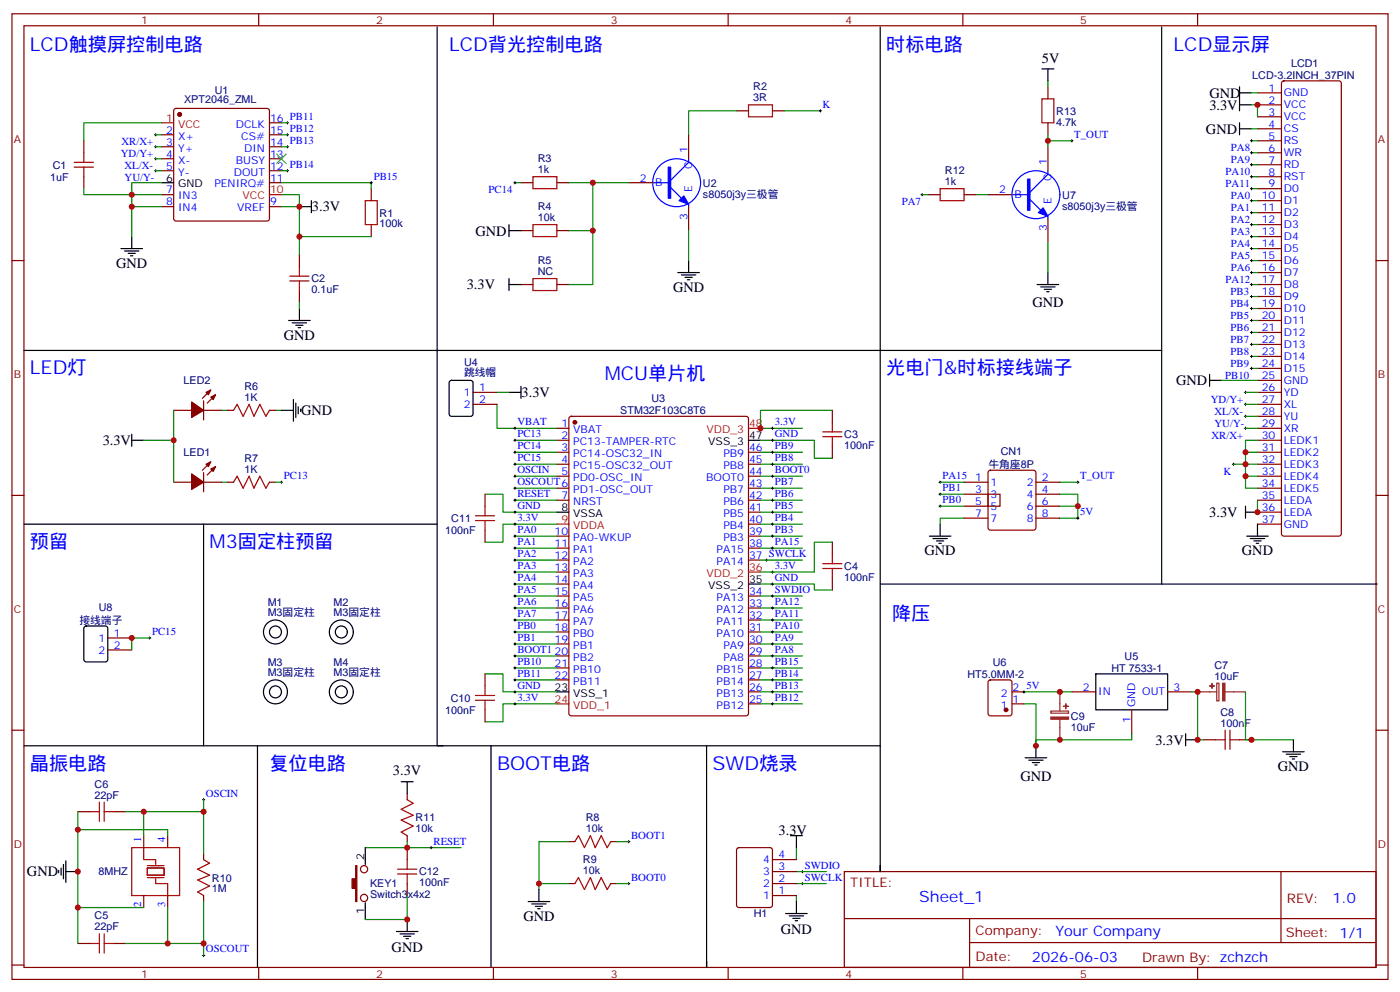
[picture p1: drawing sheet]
<svg xmlns="http://www.w3.org/2000/svg" width="412mm" height="292mm" viewBox="0 0 412 292" stroke-linecap="round" stroke-linejoin="round" font-family="sans-serif">
<g fill="none" stroke="#870000" stroke-width=".35">
<path d="M3.5 4.1h405.4v284.3h-405.4zM7.1 7.6h398.2v277.3h-398.2zM76.2 4.1v3.5M145.3 4.1v3.5M214.5 4.1v3.5M283.6 4.1v3.5M352.8 4.1v3.5M47.6 39.7h3.6M51.4 32.1l.5-.2h26.8l.5 .2 .2 .5v31.8l-.3 .5-.4 .2h-26.8l-.5-.2-.2-.5v-31.8zM79.4 39.7h3.5M79.4 36.2h3.5M202.8 39.7v7"/>
<path d="M217 32.6h3.5M227.5 32.6h3.6M308.7 25.6v3.5M308.7 36.2v3.5M370.4 27.3h7.1M370.4 30.9h7.1M370.4 34.4h7.1M370.4 37.9h7.1M377.7 24l.5-.2h16.2l.5 .2 .2 .5v132.7l-.2 .5-.5 .2h-16.2l-.5-.3-.2-.4v-132.7zM24.7 41.5v3.5M24.7 52v3.6M47.6 43.2h3.6"/>
<path d="M47.6 46.7h3.6M47.6 50.3h3.6M47.6 57.3h3.6M79.4 43.2h3.5M79.4 46.7h3.5M79.4 50.3h3.5M79.4 53.8h3.5M109.4 55.6v3.5M153.5 53.8h3.5M164 53.8h3.6M185.2 53.8h7.1M273.4 57.3h3.5"/>
<path d="M284 57.3h3.5M291 57.3h7.1M308.7 43.2v7.1M370.4 41.5h7.1M370.4 45h7.1M370.4 48.5h7.1M370.4 52h7.1M370.4 55.6h7.1M370.4 59.1h7.1M3.5 76.7h3.6M47.6 60.9h3.6M79.4 60.9h3.5"/>
<path d="M88.2 75v3.5M109.4 66.1v3.6M153.5 67.9h3.5M164 67.9h3.6M202.8 60.9v7M308.7 64.4v7M370.4 76.7h7.1M370.4 62.6h7.1M370.4 66.1h7.1M370.4 69.7h7.1M370.4 73.2h7.1M405.3 76.7h3.6"/>
<path d="M88.2 85.5v3.6M153.5 83.8h3.5M164 83.8h3.6M370.4 80.3h7.1M370.4 83.8h7.1M370.4 87.3h7.1M370.4 90.8h7.1M370.4 94.4h7.1M370.4 97.9h7.1M60 118v5.6M62.1 114.8l-2.5 2.5M63.5 116.2l-2.5 2.5"/>
<path d="M139.3 115.5h7.1M139.3 119.1h7.1M370.4 101.4h7.1M370.4 105h7.1M370.4 108.5h7.1M370.4 112h7.1M370.4 115.5h7.1M370.4 119.1h7.1M51.2 120.8h5.2M60 139.2v5.6M60 120.8h5.3M62.1 136l-2.5 2.5"/>
<path d="M63.5 137.4l-2.5 2.5M67 120.8h1.8M79.4 120.8h1.7M164 126.1h3.6M164 129.6h3.6M164 133.2h3.6M164 136.7h3.6M167.8 122.8l.5-.2h51.5l.6 .4 .1 87.1-.5 .6-51.7 .1-.7-.5v-87zM220.5 133.2h3.5M220.5 136.7h3.5M245.2 120.8v3.6M245.2 131.4v3.5"/>
<path d="M291.3 138.7l.4-.2h12.7l.5 .2 .3 .5v16.2l-.3 .5-.5 .2h-12.7l-.5-.2-.2-.5v-16.2zM370.4 122.6h7.1M370.4 126.1h7.1M370.4 129.6h7.1M370.4 133.2h7.1M370.4 136.7h7.1M3.5 145.9h3.6M51.2 142h5.2M60 142h5.3M67 142h1.8M79.4 142h1.7M142.9 145.5v3.5"/>
<path d="M142.9 156.1v3.5M164 140.2h3.6M164 143.8h3.6M164 147.3h3.6M164 157.9h3.6M220.5 140.2h3.5M220.5 143.8h3.5M220.5 147.3h3.5M220.5 150.8h3.5M220.5 154.3h3.5M220.5 157.9h3.5M245.2 159.6v3.6"/>
<path d="M284 142h7M284 145.5h7M284 149h7M284 152.6h7M291 145.5h3.6v3.5h-3.6zM305.2 142h7M305.2 145.5h7M305.2 149h7M305.2 152.6h7M370.4 140.2h7.1M370.4 143.8h7.1M370.4 147.3h7.1"/>
<path d="M370.4 150.8h7.1M370.4 154.3h7.1M405.3 145.9h3.6M164 161.4h3.6M164 164.9h3.6M164 168.5h3.6M164 172h3.6M164 175.5h3.6M164 179h3.6M220.5 161.4h3.5M220.5 164.9h3.5M220.5 175.5h3.5"/>
<path d="M220.5 179h3.5M245.2 170.2v3.5M31.7 191.4h7.1M31.7 187.9h7.1M142.9 198.4v3.6M164 182.6h3.6M164 186.1h3.6M164 189.6h3.6M164 193.1h3.6M164 196.7h3.6M220.5 182.6h3.5M220.5 186.1h3.5"/>
<path d="M220.5 189.6h3.5M220.5 193.1h3.5M220.5 196.7h3.5M3.5 215h3.6M142.9 209v3.5M164 200.2h3.6M220.5 200.2h3.5M220.5 207.3h3.5M220.5 203.7h3.5M291.3 200.4l.4-.2h5.7l.6 .4 .1 9.5-.5 .6-5.9 .1-.6-.5-.1-9.4zM298.1 207.3h3.5M298.1 203.7h3.5"/>
<path d="M315.7 203.7h7.1M333.4 209v7.1M344 203.7h7M354.5 217.8h3.6M365.1 217.8h3.6M405.3 215h3.6M22.9 239h3.6M33.5 239h3.5M119.9 233.7v1.8M42.3 246.1v3.5M49.4 246.1v3.5M60 251.4v1.7"/>
<path d="M119.9 246.1v1.7M119.9 249.6v3.5M167.6 247.8h1.7M179.9 247.8h1.8M217.2 249.8l.5-.2h9.1l.7 .4v16.5l-.4 .7h-9.4l-.7-.4v-16.5zM227.5 256.6h7.1M227.5 253.1h7.1M248.7 256.6h156.6v28.3h-156.6zM377.3 256.7v20.8M22.9 277.8h3.6M33.5 277.8h3.5M42.3 263.7v3.5"/>
<path d="M49.4 263.7v3.5M60 263.7v1.8M119.9 260.2v3.5M167.6 260.2h1.7M179.9 260.2h1.8M227.5 260.2h7.1M227.5 263.7h7.1M248.7 270.5h156.5M285.6 277.5h119.6M285.6 270.5v14.1M3.5 284.2h3.6M76.2 284.9v3.5"/>
<path d="M145.3 284.9v3.5M214.5 284.9v3.5M283.6 284.9v3.5M352.8 284.9v3.5M405.3 284.2h3.6"/>
<circle cx="107.2" cy="255.9" r="1.06"/>
<circle cx="107.2" cy="264.4" r="1.06"/>
</g>
<g fill="#870000" stroke="#870000" stroke-width=".35">
<path d="M62.1 138.1l1.4-.7-.7 1.4z"/>
<path d="M60.7 136.7l1.4-.7-.7 1.4z"/>
<path d="M56.4 139.5l3.6 2.5-3.6 2.1z"/>
<path d="M62.1 116.9l1.4-.7-.7 1.5z"/>
<path d="M60.7 115.5l1.4-.7-.7 1.4z"/>
<path d="M56.4 118.4l3.6 2.4-3.6 2.1z"/>
<path d="M104.8 254.9h.3v10.6h-.3v-3.9h-1.1v-2.8h1.1z"/>
<circle cx="52.9" cy="33.7" r=".53"/>
<circle cx="169.3" cy="124.4" r=".53"/>
<circle cx="296.3" cy="209" r=".53"/>
</g>
<path d="M47.6 36.2h3.6M79.4 57.3h3.5M220.5 126.1h3.5M164 154.3h3.6M220.5 168.5h3.5M164 207.3h3.6" fill="none" stroke="#f00" stroke-width=".35"/>
<g fill="none" stroke="#000" stroke-width=".35">
<path d="M128.8 7.9v211.7h1.7M259.3 7.9v95.3h-252.2M342.2 7.9v164.1M306.9 20.3h3.5M308.7 20.3v3.5M365.1 30.9h3.6M365.1 25.6v7M365.1 36.2v3.5M365.1 27.3h3.6M365.1 37.9h3.6M47.6 53.8h3.6M91.7 59.1v3.5"/>
<path d="M35.6 73.2h6.4M36.7 73.9h4.2M37.7 74.6h2.2M38.5 75.3h.7M38.8 69.7v3.5M88.2 60.9h3.5M149.9 67.9h3.6M149.9 66.1v3.6M202.8 76.7v3.6M85 94.4h6.4M86.1 95.1h4.2M87.1 95.8h2.2"/>
<path d="M87.8 96.5h.7M88.2 90.8v3.6M149.9 82v3.5M149.9 83.8h3.6M199.7 80.3h6.3M200.7 81h4.3M201.8 81.7h2.1M202.5 82.4h.7M305.5 83.8h6.4M306.6 84.5h4.2M307.6 85.2h2.1M308.3 85.9h.7"/>
<path d="M308.7 80.3v3.5M86.4 117.7v6.3M87.1 118.7v4.2M87.8 119.8v2.1M132.5 112.2l.5-.2h5.6l.7 .4v9.5l-.4 .6-5.9 .1-.7-.5v-9.4zM149.9 115.5h3.6M153.5 113.8v3.5M342.2 103.2h-82.9v153.4v-1.7M356.3 112h3.5M356.3 110.2v3.6M38.8 127.9v3.5M38.8 129.6h3.5"/>
<path d="M82.9 120.8h3.5M88.5 120.5v.7M220.5 129.6h3.5M7.1 154.3h121.7M60 154.3v65.3M164 150.8h3.6M273.8 157.9h6.3M274.8 158.6h4.2M275.9 159.3h2.1M276.6 160h.7M276.9 154.3v3.6M366.9 150.8h3.5"/>
<path d="M366.9 149v3.6M367.2 157.9h6.4M368.3 158.6h4.2M369.4 159.3h2.1M370.1 160h.7M370.4 154.3v3.6M220.5 172h3.5M259.3 172h146.4M24.9 184.5l.5-.2h5.6l.7 .5v9.4l-.4 .7h-5.9l-.7-.5v-9.4zM322.8 198.4h21.2v10.6h-21.2zM7.1 219.6h252.2M75.8 219.6v65.3"/>
<path d="M144.6 219.6v65.3M164 203.7h3.6M208.1 219.6v65.3v-1.8M305.2 219.6v3.5M349.2 217.8h3.6M349.2 216.1v3.5M381 217.8v3.6M118.2 230.2h3.5M119.9 230.2v3.5M302 223.1h6.3M303 223.8h4.3M304.1 224.5h2.1"/>
<path d="M304.8 225.2h.7M377.8 221.4h6.4M378.9 222.1h4.2M379.9 222.8h2.2M380.6 223.5h.8M17.3 256.3v.7M18 255.6v2.1M18.7 254.5v4.3M19.4 256.6h3.5M19.4 253.5v6.3M107.6 249.6v4.9M232.8 246.1h3.6"/>
<path d="M234.6 246.1v3.5M107.6 265.8v5M116.8 274.3h6.3M117.8 275h4.3M118.9 275.7h2.1M119.6 276.4h.7M119.9 270.8v3.5M155.6 265.5h6.3M156.6 266.2h4.3M157.7 266.9h2.1M158.4 267.6h.7M158.7 261.9v3.6"/>
<path d="M231.4 269h6.4M232.5 269.7h4.2M233.5 270.4h2.2M234.2 271.1h.7M234.6 265.5v3.5"/>
<circle cx="81.1" cy="186.1" r="3.5"/>
<circle cx="81.1" cy="186.1" r="1.76"/>
<circle cx="100.5" cy="186.1" r="3.5"/>
<circle cx="100.5" cy="186.1" r="1.76"/>
<circle cx="81.1" cy="203.7" r="3.5"/>
<circle cx="81.1" cy="203.7" r="1.76"/>
<circle cx="100.5" cy="203.7" r="3.5"/>
<circle cx="100.5" cy="203.7" r="1.76"/>
</g>
<g fill="none" stroke="#008700" stroke-width=".35">
<path d="M45.9 39.7h1.7M47.6 36.2h-22.9v5.3M82.9 39.7h1.8M82.9 36.2h1.8M217 32.6h-14.2v7.1M231.1 32.6h10.6M308.7 23.8v1.8M308.7 39.7v3.5M368.7 30.9h1.7v3.5M368.7 27.3h1.7M368.7 37.9h1.7M24.7 55.6v1.7h22.9"/>
<path d="M45.9 43.2h1.7M45.9 46.7h1.7M45.9 50.3h1.7M47.6 53.8h-8.8v15.9M82.9 53.8h26.5v1.8M82.9 57.3h5.3v3.6M82.9 43.2h1.8M82.9 50.3h1.8M151.7 53.8h1.8M167.6 53.8h17.6M174.6 53.8v30h-7M271.6 57.3h1.8"/>
<path d="M287.5 57.3h3.5M308.7 41.5h7M368.7 41.5h1.7M368.7 45h1.7M368.7 48.5h1.7M368.7 52h1.7M368.7 55.6h1.7M368.7 59.1h1.7M38.8 60.9h8.8M82.9 60.9h5.3v14.1M88.2 69.7h21.2M167.6 67.9h7"/>
<path d="M202.8 67.9v8.8M308.7 71.4v8.9M368.7 69.7h1.7M368.7 62.6h1.7M368.7 66.1h1.7M368.7 73.2h1.7M368.7 76.7h1.7M88.2 89.1v1.7M368.7 80.3h1.7M368.7 83.8h1.7M368.7 87.3h1.7M368.7 90.8h1.7"/>
<path d="M368.7 94.4h1.7M368.7 97.9h1.7M146.4 119.1v7h17.6M146.4 115.5h3.5M359.8 112h10.6M366.9 119.1h3.5M366.9 115.5h3.5M368.7 101.4h1.7M368.7 105h1.7M368.7 108.5h1.7M51.2 120.8v8.8h-8.9M51.2 129.6v12.4"/>
<path d="M65.3 120.8h1.7M81.1 120.8h1.8M151.7 129.6h12.3M151.7 133.2h12.3M151.7 136.7h12.3M224 129.6h15.9v5.3h5.3M224 133.2h12.4M224 136.7h12.4M245.2 120.8h-21.2v5.3h12.4M363.4 136.7h7M366.9 133.2h3.5M366.9 126.1h3.5"/>
<path d="M366.9 122.6h3.5M370.4 129.6h-3.5v14.2h3.5M65.3 142h1.7M81.1 142h1.8M142.9 145.5h5.3v5.3h15.8M151.7 140.2h12.3M151.7 143.8h12.3M151.7 147.3h12.3M151.7 157.9h12.3M164 154.3h-15.8v5.3h-5.3M224 140.2h12.4M224 143.8h12.4"/>
<path d="M224 147.3h12.4M224 157.9h12.4M224 154.3h12.4M224 150.8h12.4M245.2 159.6h-5.3v8.9h-15.9M276.9 142h7.1M276.9 145.5h7.1M276.9 149h7.1M284 152.6h-7.1v1.7M312.2 145.5h5.3v7.1h-5.3M312.2 149h5.3M312.2 142h5.3"/>
<path d="M366.9 140.2h3.5M370.4 147.3v3.5M151.7 161.4h12.3M151.7 164.9h12.3M151.7 168.5h12.3M151.7 172h12.3M151.7 175.5h12.3M151.7 179h12.3M224 172h15.9v1.7h5.3M224 161.4h12.4M224 164.9h12.4M224 175.5h12.4"/>
<path d="M224 179h12.4M44.1 187.9h-5.3v3.5M142.9 198.4h5.3v5.3h15.8M151.7 182.6h12.3M151.7 186.1h12.3M151.7 189.6h12.3M151.7 193.1h12.3M151.7 196.7h12.3M224 182.6h12.4M224 186.1h12.4M224 189.6h12.4M224 193.1h12.4"/>
<path d="M224 196.7h12.4M151.7 200.2h12.3M164 207.3h-15.8v5.2h-5.3M224 200.2h12.4M224 207.3h12.4M224 203.7h12.4M301.6 207.3h3.6v12.3v-1.8h28.2v-1.7M301.6 203.7h14.1M351 203.7h1.8v14.1h1.7M366.9 203.7v14.1h14.1M22.9 239v38.8M37 239h23v12.4"/>
<path d="M42.3 239v7.1M60 235.5v3.5M22.9 244.3h26.5v1.8M119.9 247.8v1.8h-12.3M119.9 249.6h15.9M167.6 247.8h-8.9v14.1M181.7 247.8h3.5M234.6 249.6v3.5M234.6 256.6h8.8M22.9 267.2h19.4M49.4 267.2v10.6M60 265.5v12.3h-23"/>
<path d="M60 277.8v3.5M119.9 263.7v7.1h-12.3M158.7 260.2h8.9M181.7 260.2h3.5M234.6 263.7v1.8M234.6 260.2h8.8"/>
</g>
<g fill="none" stroke="#a10000" stroke-width=".35">
<path d="M220.5 30.9h7v3.5h-7zM306.9 29.1h3.5v7.1h-3.5zM21.9 49.2h5.6M21.9 47.8h5.6M24.7 45v2.8M24.7 49.2v2.8M107.6 59.1h3.5v7h-3.5zM157 52h7v3.6h-7zM276.9 55.6h7.1v3.5h-7.1zM88.2 78.5v2.8M157 66.1h7v3.6h-7zM85.4 82.7h5.6"/>
<path d="M85.4 81.3h5.6M88.2 82.7v2.8M157 82h7v3.5h-7zM68.8 120.8l1-1.7 1.8 3.5 1.8-3.5 1.4 3.5 1.8-3.5 1.7 3.5 1.1-1.8M242.4 128.6h5.6M242.4 127.2h5.6M245.2 124.4v2.8M245.2 128.6v2.8M68.8 142l1-1.8 1.8 3.6 1.8-3.6 1.4 3.6 1.8-3.6 1.7 3.6 1.1-1.8M140.1 153.3h5.6M140.1 151.9h5.6M142.9 149v2.9"/>
<path d="M142.9 153.3v2.8M242.4 167.4h5.6M242.4 166h5.6M245.2 163.2v2.8M245.2 167.4v2.8M140.1 206.2h5.6M140.1 204.8h5.6M142.9 202v2.8M142.9 206.2v2.8M358.1 217.8h2.8M360.9 215v5.7M362.3 217.8h2.8"/>
<path d="M362.3 215v5.7M26.5 239h2.8M29.3 236.2v5.6M30.7 236.2v5.6M30.7 239h2.8M119.9 235.5l1.8 1-3.5 1.8 3.5 1.8-3.5 1.4 3.5 1.7-3.5 1.8 1.7 1.1M38.8 249.6h14.1v14.1h-14.1zM42.3 249.6v3.5h3.6v1.4M43.4 255.6h4.9v2.1h-4.9zM43.4 254.9h4.9M43.4 258.4h4.9M45.9 258.8v1.4h3.5v3.5"/>
<path d="M60 253.1l1.7 1.1-3.5 1.7 3.5 1.8-3.5 1.4 3.5 1.8-3.5 1.7 1.8 1.1M117.1 257.4h5.7M117.1 255.9h5.7M119.9 253.1v2.8M119.9 257.4v2.8M169.3 247.8l1.1-1.7 1.8 3.5 1.7-3.5 1.4 3.5 1.8-3.5 1.8 3.5 1-1.8M26.5 277.8h2.8M29.3 275v5.6M30.7 275v5.6M30.7 277.8h2.8M169.3 260.2l1.1-1.8 1.8 3.5 1.7-3.5 1.4 3.5 1.8-3.5 1.8 3.5 1-1.7"/>
</g>
<path d="M81.5 45.3l2.8 2.9M84.3 45.3l-2.8 2.9" fill="none" stroke="#3c3" stroke-width=".35"/>
<g fill="none" stroke="#00f" stroke-width=".35">
<path d="M192.3 53.8h5.3M197.6 55.2l3.1 3.2M202.8 46.7v1.1l-5.2 5.3M298.1 57.3h5.3M303.4 58.7l3.2 3.2M308.7 50.3v1l-5.3 5.3M312.2 57.3a7.1 7.1 0 0 0-10.3-6.2 7.1 7.1 0 0 0-.9 12 7.1 7.1 0 0 0 11.1-4.7l.1-1.1M202.8 60.1v.8M308.7 63.7v.7"/>
<circle cx="199.3" cy="53.8" r="7.1"/>
</g>
<g fill="#00f" stroke="#00f" stroke-width=".35">
<path d="M200 59.1l1.4-1.4 1.4 2.4z"/>
<path d="M196.8 49.2h.8v9.2h-.8z"/>
<path d="M307.3 61.2l1.4 2.5-2.8-1.1z"/>
<path d="M302.7 52.7h.7v9.2h-.7z"/>
</g>
<g fill="none" stroke="#000" stroke-width=".29">
<path d="M45.5 39.7h.7M45.9 39.3v.7M84.3 39.7h.7M84.3 36.2h.7M84.7 35.8v.7M84.7 39.3v.7M241.3 32.6h.7M241.7 32.3v.7M45.5 43.2h.7M45.5 46.7h.7M45.5 50.3h.7M45.9 42.9v.7"/>
<path d="M45.9 46.4v.7M45.9 49.9v.7M84.3 43.2h.7M84.3 50.3h.7M84.7 42.9v.7M84.7 49.9v.7M109 53.8h.7M109.4 53.4v.8M151.3 53.8h.7M151.7 53.4v.8M271.3 57.3h.7M271.6 57v.7"/>
<path d="M315.4 41.5h.7M315.7 41.1v.7M368.3 55.6h.7M368.3 59.1h.7M368.3 41.5h.7M368.3 45h.7M368.3 48.5h.7M368.3 52h.7M368.7 41.1v.7M368.7 44.6v.7M368.7 48.2v.7M368.7 51.7v.7"/>
<path d="M368.7 55.2v.7M368.7 58.7v.7M368.3 62.6h.7M368.3 66.1h.7M368.3 69.7h.7M368.3 73.2h.7M368.3 76.7h.7M368.7 62.3v.7M368.7 65.8v.7M368.7 69.3v.7M368.7 72.8v.8M368.7 76.4v.7"/>
<path d="M368.7 79.9v.7M368.3 80.3h.7M368.3 83.8h.7M368.3 87.3h.7M368.3 90.8h.7M368.3 94.4h.7M368.3 97.9h.7M368.7 83.4v.7M368.7 87v.7M368.7 90.5v.7M368.7 94v.7M368.7 97.5v.7"/>
<path d="M366.5 119.1h.7M366.5 115.5h.7M366.9 115.2v.7M366.9 118.7v.7M368.3 101.4h.7M368.3 105h.7M368.3 108.5h.7M368.7 101.1v.7M368.7 104.6v.7M368.7 108.1v.7M151.3 126.1h.7M151.3 129.6h.7"/>
<path d="M151.3 133.2h.7M151.3 136.7h.7M151.7 125.8v.7M151.7 129.3v.7M151.7 132.8v.7M151.7 136.3v.8M151.7 139.9v.7M227.2 126.1h.7M227.2 129.6h.7M227.2 133.2h.7M227.2 136.7h.7M227.5 125.8v.7"/>
<path d="M227.5 129.3v.7M227.5 132.8v.7M227.5 136.3v.8M227.5 139.9v.7M363 136.7h.7M363.4 136.3v.8M366.5 126.1h.7M366.5 122.6h.7M366.9 122.2v.7M366.9 125.8v.7M82.5 142h.8M82.9 141.6v.7"/>
<path d="M151.3 140.2h.7M151.3 143.8h.7M151.3 147.3h.7M151.3 150.8h.7M151.3 154.3h.7M151.3 157.9h.7M151.7 143.4v.7M151.7 146.9v.7M151.7 150.5v.7M151.7 154v.7M151.7 157.5v.7M227.2 140.2h.7"/>
<path d="M227.2 143.8h.7M227.2 147.3h.7M227.2 150.8h.7M227.2 154.3h.7M227.2 157.9h.7M227.5 143.4v.7M227.5 146.9v.7M227.5 150.5v.7M227.5 154v.7M227.5 157.5v.7M276.6 142h.7M276.6 145.5h.7"/>
<path d="M276.6 149h.7M276.9 141.6v.7M276.9 145.2v.7M276.9 148.7v.7M317.1 142h.8M317.1 152.6h.8M317.5 141.6v.7M317.5 152.2v.7M151.3 161.4h.7M151.3 164.9h.7M151.3 168.5h.7M151.3 172h.7"/>
<path d="M151.3 175.5h.7M151.3 179h.7M151.7 161v.7M151.7 164.6v.7M151.7 168.1v.7M151.7 171.6v.7M151.7 175.2v.7M151.7 178.7v.7M225.4 164.9h.7M225.8 164.6v.7M227.2 161.4h.7M227.2 168.5h.7"/>
<path d="M227.2 172h.7M227.2 175.5h.7M227.2 179h.7M227.5 161v.7M227.5 168.1v.7M227.5 171.6v.7M227.5 175.2v.7M227.5 178.7v.7M43.7 187.9h.7M44.1 187.5v.7M151.3 182.6h.7M151.3 186.1h.7"/>
<path d="M151.3 189.6h.7M151.3 193.1h.7M151.3 196.7h.7M151.7 182.2v.7M151.7 185.7v.7M151.7 189.3v.7M151.7 192.8v.7M151.7 196.3v.7M151.7 199.8v.8M227.2 182.6h.7M227.2 186.1h.7M227.2 189.6h.7"/>
<path d="M227.2 193.1h.7M227.2 196.7h.7M227.5 182.2v.7M227.5 185.7v.7M227.5 189.3v.7M227.5 192.8v.7M227.5 196.3v.7M227.5 199.8v.8M151.3 200.2h.7M151.3 207.3h.7M151.3 203.7h.7M151.7 203.4v.7"/>
<path d="M151.7 206.9v.7M227.2 200.2h.7M227.2 207.3h.7M227.2 203.7h.7M227.5 203.4v.7M227.5 206.9v.7M301.3 203.7h.7M301.6 203.4v.7M59.6 235.5h.7M60 235.1v.7M126.6 249.6h.8M127 249.2v.7"/>
<path d="M184.9 247.8h.7M185.2 247.5v.7M185.2 259.8v.7M236 256.6h.7M236.4 256.3v.7M236.4 259.8v.7M184.9 260.2h.7M236 260.2h.7M59.6 281.3h.7M60 281v.7"/>
</g>
<path d="M309.6 209.4h5.1v.6h-5.1zM312.2 203.7v5.7M312.2 211.8v6M352.8 203.7h5.6M358.4 201.2h.7v5.2h-.7zM360.9 203.7h6" fill="none" stroke="#8c2424" stroke-width=".35"/>
<g fill="#8c2424" stroke="#8c2424" stroke-width=".35">
<path d="M360.2 201.2h.6v5.2h-.6z"/>
<path d="M357 201.3v1.4z"/>
<path d="M356.3 202h1.4z"/>
<path d="M309.6 211.1h5.1v.7h-5.1z"/>
<path d="M313.3 208h1.4z"/>
<path d="M313.9 207.3l.1 1.4z"/>
</g>
<g fill="#c00">
<circle cx="38.8" cy="57.3" r=".88"/>
<circle cx="38.8" cy="60.9" r=".88"/>
<circle cx="370.4" cy="150.8" r=".88"/>
<circle cx="174.6" cy="53.8" r=".88"/>
<circle cx="174.6" cy="67.9" r=".88"/>
<circle cx="88.2" cy="69.7" r=".88"/>
<circle cx="88.2" cy="60.9" r=".88"/>
<circle cx="158.8" cy="260.2" r=".88"/>
<circle cx="370.4" cy="30.9" r=".88"/>
<circle cx="368.7" cy="217.8" r=".88"/>
<circle cx="305.2" cy="219.6" r=".88"/>
<circle cx="312.2" cy="203.7" r=".88"/>
<circle cx="312.2" cy="217.8" r=".88"/>
<circle cx="51.2" cy="129.6" r=".88"/>
<circle cx="366.9" cy="140.2" r=".88"/>
<circle cx="366.9" cy="133.2" r=".88"/>
<circle cx="366.9" cy="136.7" r=".88"/>
<circle cx="352.8" cy="217.8" r=".88"/>
<circle cx="352.8" cy="203.7" r=".88"/>
<circle cx="224" cy="126.1" r=".88"/>
<circle cx="119.9" cy="270.8" r=".88"/>
<circle cx="119.9" cy="249.6" r=".88"/>
<circle cx="308.7" cy="41.5" r=".88"/>
<circle cx="317.5" cy="149" r=".88"/>
<circle cx="22.9" cy="244.3" r=".88"/>
<circle cx="22.9" cy="267.2" r=".88"/>
<circle cx="22.9" cy="256.6" r=".88"/>
<circle cx="42.3" cy="239" r=".88"/>
<circle cx="49.4" cy="277.8" r=".88"/>
<circle cx="60" cy="239" r=".88"/>
<circle cx="60" cy="277.8" r=".88"/>
<circle cx="38.8" cy="187.9" r=".88"/>
</g>
<g font-size="5.6" fill="#00f">
<text x="8.8" y="15">LCD触摸屏控制电路</text>
<text x="132.3" y="15">LCD背光控制电路</text>
<text x="261.1" y="15">时标电路</text>
<text x="345.7" y="15">LCD显示屏</text>
<text x="8.8" y="110.2">LED灯</text>
<text x="178.2" y="112">MCU单片机</text>
<text x="261.1" y="110.2">光电门&amp;时标接线端子</text>
<text x="8.8" y="161.4">预留</text>
<text x="61.7" y="161.4">M3固定柱预留</text>
<text x="262.8" y="182.6">降压</text>
<text x="8.8" y="226.7">晶振电路</text>
<text x="79.4" y="226.7">复位电路</text>
<text x="146.4" y="226.7">BOOT电路</text>
<text x="209.9" y="226.7">SWD烧录</text>
</g>
<text font-size="4.6" fill="#00f" x="270.8" y="265.7">Sheet_1</text>
<g font-size="4.2">
<text x="306.9" y="18.5">5V</text>
<text x="356.2" y="28.8">GND</text>
<text x="356.2" y="32.3">3.3V</text>
<text x="355.2" y="39.4">GND</text>
<text x="91.9" y="62.3">3.3V</text>
<text x="140.1" y="69.4">GND</text>
<text x="34.2" y="78.8">GND</text>
<text x="137.5" y="85.2">3.3V</text>
<text x="198.3" y="85.9">GND</text>
<text x="304.1" y="90.5">GND</text>
<text x="83.6" y="100">GND</text>
<text x="346.4" y="113.4">GND</text>
<text x="153.6" y="117">3.3V</text>
<text x="88.7" y="122.3">GND</text>
<text x="30.3" y="131.1">3.3V</text>
<text x="356.2" y="152.2">3.3V</text>
<text x="272.3" y="163.5">GND</text>
<text x="365.8" y="163.5">GND</text>
<text x="340.4" y="219.3">3.3V</text>
<text x="376.4" y="227">GND</text>
<text x="115.8" y="228.1">3.3V</text>
<text x="300.6" y="229.8">GND</text>
<text x="229.4" y="245.7">3.3V</text>
<text x="7.9" y="258.1">GND</text>
<text x="154.2" y="271.1">GND</text>
<text x="230" y="275.1">GND</text>
<text x="115.4" y="280.4">GND</text>
</g>
<g font-size="4.2" fill="#00f">
<text x="392.5" y="265.9">1.0</text>
<text x="310.9" y="275.5">Your Company</text>
<text x="304" y="283.3">2026-06-03</text>
</g>
<g font-size="3.9" fill="#800">
<text x="250.5" y="261.2">TITLE:</text>
<text x="379.1" y="265.9">REV:</text>
<text x="287.4" y="275.4">Company:</text>
<text x="378.7" y="276">Sheet: 1/1</text>
<text x="287.4" y="283.1">Date:</text>
<text x="336.4" y="283.2">Drawn By: zchzch</text>
</g>
<g font-size="3.2" fill="#800">
<text x="41.6" y="7.1">1</text>
<text x="110.8" y="7.1">2</text>
<text x="179.9" y="7.1">3</text>
<text x="249.1" y="7.1">4</text>
<text x="318.2" y="7.1">5</text>
<text x="4.1" y="42.2">A</text>
<text x="405.9" y="42.2">A</text>
<text x="4.1" y="111.3">B</text>
<text x="405.9" y="111.3">B</text>
<text x="4.1" y="180.4">C</text>
<text x="405.9" y="180.4">C</text>
<text x="4.1" y="249.6">D</text>
<text x="405.9" y="249.6">D</text>
<text x="41.6" y="287.9">1</text>
<text x="110.8" y="287.9">2</text>
<text x="179.9" y="287.9">3</text>
<text x="249.1" y="287.9">4</text>
<text x="318.2" y="287.9">5</text>
</g>
<g font-size="3.2" fill="#000080">
<text x="368.9" y="23.2">LCD-3.2INCH_37PIN</text>
<text x="380.3" y="19.7">LCD1</text>
<text x="63.2" y="27.7">U1</text>
<text x="221.9" y="29.8">3R</text>
<text x="221.9" y="26.6">R2</text>
<text x="54.2" y="30.2">XPT2046_ZML</text>
<text x="311.1" y="33.8">R13</text>
<text x="311.1" y="37">4.7k</text>
<text x="158.4" y="47.8">R3</text>
<text x="14.8" y="53.2">1uF</text>
<text x="15.5" y="49.6">C1</text>
<text x="158.4" y="51">1k</text>
<text x="278.4" y="51.3">R12</text>
<text x="207.1" y="58.2">s8050j3y三极管</text>
<text x="207.1" y="55.1">U2</text>
<text x="278.4" y="54.5">1k</text>
<text x="312.9" y="58.6">U7</text>
<text x="111.8" y="63.8">R1</text>
<text x="158.4" y="65.1">10k</text>
<text x="158.4" y="61.9">R4</text>
<text x="312.9" y="61.8">s8050j3y三极管</text>
<text x="111.8" y="67">100k</text>
<text x="158.4" y="77.8">R5</text>
<text x="91.7" y="83.2">C2</text>
<text x="158.4" y="81">NC</text>
<text x="91.7" y="86.3">0.1uF</text>
<text x="136.7" y="107.7">U4</text>
<text x="54.1" y="113.2">LED2</text>
<text x="136.7" y="110.8">跳线帽</text>
<text x="72" y="118">1K</text>
<text x="72" y="114.8">R6</text>
<text x="191.9" y="118.4">U3</text>
<text x="182.7" y="122">STM32F103C8T6</text>
<text x="248.7" y="129">C3</text>
<text x="54.1" y="134.3">LED1</text>
<text x="72" y="136">R7</text>
<text x="248.7" y="132.2">100nF</text>
<text x="291.1" y="137.8">牛角座8P</text>
<text x="294.8" y="134.1">CN1</text>
<text x="72" y="139.2">1K</text>
<text x="132.9" y="153.7">C11</text>
<text x="131.2" y="157.2">100nF</text>
<text x="248.7" y="167.8">C4</text>
<text x="248.7" y="171">100nF</text>
<text x="29.1" y="180">U8</text>
<text x="78.8" y="178.5">M1</text>
<text x="98.3" y="178.5">M2</text>
<text x="23.4" y="183.7">接线端子</text>
<text x="78.8" y="181.5">M3固定柱</text>
<text x="98.3" y="181.5">M3固定柱</text>
<text x="78.8" y="196.2">M3</text>
<text x="98.3" y="196.2">M4</text>
<text x="292.5" y="196">U6</text>
<text x="327.4" y="197.8">HT 7533-1</text>
<text x="331.3" y="194.2">U5</text>
<text x="357.7" y="197">C7</text>
<text x="78.8" y="199.1">M3固定柱</text>
<text x="98.3" y="199.1">M3固定柱</text>
<text x="285" y="199.6">HT5.0MM-2</text>
<text x="357.7" y="200.1">10uF</text>
<text x="132.8" y="206.6">C10</text>
<text x="131.2" y="210.2">100nF</text>
<text x="315.5" y="215.1">10uF</text>
<text x="315.5" y="211.9">C9</text>
<text x="359.5" y="214">100nF</text>
<text x="359.5" y="210.8">C8</text>
<text x="27.9" y="231.9">C6</text>
<text x="27.9" y="235.1">22pF</text>
<text x="122.4" y="245.1">10k</text>
<text x="122.4" y="241.9">R11</text>
<text x="172.5" y="245">10k</text>
<text x="172.5" y="241.8">R8</text>
<text x="29" y="257.8">8MHZ</text>
<text x="123.5" y="257.8">C12</text>
<text x="171.7" y="257.4">10k</text>
<text x="171.7" y="254.2">R9</text>
<text x="62.4" y="262.7">1M</text>
<text x="62.4" y="259.6">R10</text>
<text x="109" y="261.3">KEY1</text>
<text x="123.5" y="261">100nF</text>
<text x="109" y="264.5">Switch3x4x2</text>
<text x="27.9" y="273.9">22pF</text>
<text x="27.9" y="270.7">C5</text>
<text x="222.1" y="270.1">H1</text>
</g>
<g font-size="3.2" fill="#00f">
<text x="373.7" y="27">1</text>
<text x="378.2" y="28.4">GND</text>
<text x="79.6" y="35.8">16 PB11</text>
<text x="242.3" y="31.7">K</text>
<text x="373.7" y="30.5">2</text>
<text x="373.7" y="34">3</text>
<text x="378.2" y="31.9">VCC</text>
<text x="378.2" y="35.5">VCC</text>
<text x="49" y="39.3">2</text>
<text x="52.5" y="41.1">X+</text>
<text x="69.4" y="37.6">DCLK</text>
<text x="71.1" y="41.1">CS#</text>
<text x="79.6" y="39.3">15 PB12</text>
<text x="316.4" y="40.6">T_OUT</text>
<text x="373.7" y="37.6">4</text>
<text x="373.7" y="41.1">5</text>
<text x="378.2" y="39">CS</text>
<text x="35.6" y="46.3">YD/Y+</text>
<text x="35.8" y="42.8">XR/X+</text>
<text x="49" y="42.9">3</text>
<text x="49" y="46.4">4</text>
<text x="52.5" y="44.6">Y+</text>
<text x="71.9" y="44.6">DIN</text>
<text x="79.6" y="46.4">13</text>
<text x="79.6" y="42.9">14 PB13</text>
<text x="202.5" y="45" transform="rotate(-90 202.5 45)">1</text>
<text x="362.6" y="44.6">PA8</text>
<text x="373.7" y="44.6">6</text>
<text x="378.2" y="42.5">RS</text>
<text x="378.2" y="46">WR</text>
<text x="36.7" y="49.9">XL/X-</text>
<text x="36.7" y="53.4">YU/Y-</text>
<text x="49" y="49.9">5</text>
<text x="52.5" y="48.2">X-</text>
<text x="52.5" y="51.7">Y-</text>
<text x="68.8" y="51.7">DOUT</text>
<text x="69.5" y="48.2">BUSY</text>
<text x="79.6" y="53.4">11</text>
<text x="79.6" y="49.9">12 PB14</text>
<text x="110.1" y="52.9">PB15</text>
<text x="188.5" y="53.4">2</text>
<text x="203.9" y="49.7" transform="rotate(-90 203.9 49.7)">C</text>
<text x="308.3" y="48.5" transform="rotate(-90 308.3 48.5)">1</text>
<text x="309.7" y="53.2" transform="rotate(-90 309.7 53.2)">C</text>
<text x="361" y="51.6">PA10</text>
<text x="362.6" y="48.1">PA9</text>
<text x="373.7" y="48.2">7</text>
<text x="373.7" y="51.7">8</text>
<text x="378.2" y="49.6">RD</text>
<text x="378.2" y="53.1">RST</text>
<text x="49" y="57">7</text>
<text x="52.5" y="58.7">IN3</text>
<text x="63.1" y="55.2">PENIRQ#</text>
<text x="143.9" y="56.9">PC14</text>
<text x="193" y="54.9">B</text>
<text x="203.9" y="56.6" transform="rotate(-90 203.9 56.6)">E</text>
<text x="294.3" y="57">2</text>
<text x="298.8" y="58.4">B</text>
<text x="361" y="55.1">PA11</text>
<text x="362.6" y="58.7">PA0</text>
<text x="371.7" y="58.7">10</text>
<text x="373.7" y="55.2">9</text>
<text x="378.2" y="56.6">D0</text>
<text x="49" y="60.5">8</text>
<text x="52.5" y="62.3">IN4</text>
<text x="69.9" y="62.3">VREF</text>
<text x="79.6" y="60.5">9</text>
<text x="202.5" y="64.6" transform="rotate(-90 202.5 64.6)">3</text>
<text x="265.6" y="60.4">PA7</text>
<text x="309.7" y="60.1" transform="rotate(-90 309.7 60.1)">E</text>
<text x="362.6" y="62.2">PA1</text>
<text x="362.6" y="65.7">PA2</text>
<text x="371.7" y="62.3">11</text>
<text x="371.7" y="65.8">12</text>
<text x="378.2" y="60.1">D1</text>
<text x="378.2" y="63.7">D2</text>
<text x="308.3" y="68.2" transform="rotate(-90 308.3 68.2)">3</text>
<text x="362.6" y="69.3">PA3</text>
<text x="371.7" y="69.3">13</text>
<text x="378.2" y="67.2">D3</text>
<text x="378.2" y="70.7">D4</text>
<text x="362.6" y="72.8">PA4</text>
<text x="362.6" y="76.3">PA5</text>
<text x="371.7" y="72.8">14</text>
<text x="371.7" y="76.4">15</text>
<text x="378.2" y="74.3">D5</text>
<text x="378.2" y="77.8">D6</text>
<text x="361" y="83.4">PA12</text>
<text x="362.6" y="79.8">PA6</text>
<text x="371.7" y="79.9">16</text>
<text x="371.7" y="83.4">17</text>
<text x="378.2" y="81.3">D7</text>
<text x="362.5" y="86.9">PB3</text>
<text x="371.7" y="87">18</text>
<text x="378.2" y="84.8">D8</text>
<text x="378.2" y="88.4">D9</text>
<text x="362.5" y="90.4">PB4</text>
<text x="362.5" y="93.9">PB5</text>
<text x="371.7" y="90.5">19</text>
<text x="371.7" y="94">20</text>
<text x="378.2" y="91.9">D10</text>
<text x="378.2" y="95.4">D11</text>
<text x="362.5" y="97.5">PB6</text>
<text x="362.5" y="101">PB7</text>
<text x="371.7" y="97.5">21</text>
<text x="371.7" y="101.1">22</text>
<text x="378.2" y="99">D12</text>
<text x="362.5" y="104.5">PB8</text>
<text x="371.7" y="104.6">23</text>
<text x="378.2" y="102.5">D13</text>
<text x="378.2" y="106">D14</text>
<text x="360.9" y="111.6">PB10</text>
<text x="362.5" y="108.1">PB9</text>
<text x="371.7" y="108.1">24</text>
<text x="371.7" y="111.7">25</text>
<text x="378.2" y="109.5">D15</text>
<text x="378.2" y="113.1">GND</text>
<text x="136.6" y="116.6">1</text>
<text x="141.1" y="118.7">2</text>
<text x="141.1" y="115.2">1</text>
<text x="356.7" y="118.6">YD/Y+</text>
<text x="371.7" y="115.2">26</text>
<text x="371.7" y="118.7">27</text>
<text x="378.2" y="116.6">YD</text>
<text x="136.6" y="120.1">2</text>
<text x="152.4" y="125.2">VBAT</text>
<text x="165.4" y="125.8">1</text>
<text x="228.2" y="125.2">3.3V</text>
<text x="357.7" y="122.2">XL/X-</text>
<text x="357.8" y="125.7">YU/Y-</text>
<text x="371.7" y="122.2">28</text>
<text x="371.7" y="125.8">29</text>
<text x="378.2" y="120.1">XL</text>
<text x="378.2" y="123.6">YU</text>
<text x="152.4" y="128.8">PC13</text>
<text x="165.4" y="129.3">2</text>
<text x="168.9" y="127.5">VBAT</text>
<text x="168.9" y="131.1">PC13-TAMPER-RTC</text>
<text x="228.2" y="128.8">GND</text>
<text x="356.8" y="129.2">XR/X+</text>
<text x="371.7" y="129.3">30</text>
<text x="378.2" y="127.2">XR</text>
<text x="378.2" y="130.7">LEDK1</text>
<text x="152.4" y="132.3">PC14</text>
<text x="152.4" y="135.8">PC15</text>
<text x="165.4" y="132.8">3</text>
<text x="165.4" y="136.3">4</text>
<text x="168.9" y="134.6">PC14-OSC32_IN</text>
<text x="213.1" y="134.6">PB9</text>
<text x="220.7" y="136.3">45</text>
<text x="220.7" y="132.8">46</text>
<text x="228.2" y="135.8">PB8</text>
<text x="228.2" y="132.3">PB9</text>
<text x="371.7" y="132.8">31</text>
<text x="371.7" y="136.3">32</text>
<text x="378.2" y="134.2">LEDK2</text>
<text x="378.2" y="137.8">LEDK3</text>
<text x="83.6" y="141.1">PC13</text>
<text x="152.4" y="139.3">OSCIN</text>
<text x="152.4" y="142.9">OSCOUT6</text>
<text x="165.4" y="139.9">5</text>
<text x="168.9" y="138.1">PC15-OSC32_OUT</text>
<text x="168.9" y="141.6">PD0-OSC_IN</text>
<text x="208" y="141.6">BOOT0</text>
<text x="213.1" y="138.1">PB8</text>
<text x="220.7" y="143.4">43</text>
<text x="220.7" y="139.9">44</text>
<text x="228.2" y="142.9">PB7</text>
<text x="228.2" y="139.3">BOOT0</text>
<text x="277.6" y="141.1">PA15</text>
<text x="287.3" y="141.6">1</text>
<text x="291.7" y="143.1">1</text>
<text x="302.4" y="143.1">2</text>
<text x="306.9" y="141.6">2</text>
<text x="318.2" y="141.1">T_OUT</text>
<text x="360.4" y="139.8">K</text>
<text x="371.7" y="139.9">33</text>
<text x="371.7" y="143.4">34</text>
<text x="378.2" y="141.3">LEDK4</text>
<text x="152.4" y="146.4">RESET</text>
<text x="152.4" y="149.9">GND</text>
<text x="165.4" y="146.9">7</text>
<text x="168.9" y="145.2">PD1-OSC_OUT</text>
<text x="168.9" y="148.7">NRST</text>
<text x="213.1" y="148.7">PB6</text>
<text x="213.1" y="145.2">PB7</text>
<text x="220.7" y="146.9">42</text>
<text x="228.2" y="149.9">PB5</text>
<text x="228.2" y="146.4">PB6</text>
<text x="277.6" y="144.6">PB1</text>
<text x="277.6" y="148.1">PB0</text>
<text x="287.3" y="145.2">3</text>
<text x="287.3" y="148.7">5</text>
<text x="291.7" y="146.6">3</text>
<text x="302.4" y="146.6">4</text>
<text x="306.9" y="145.2">4</text>
<text x="306.9" y="148.7">6</text>
<text x="371.7" y="146.9">35</text>
<text x="378.2" y="144.8">LEDK5</text>
<text x="378.2" y="148.3">LEDA</text>
<text x="152.4" y="153.5">3.3V</text>
<text x="213.1" y="155.8">PB4</text>
<text x="213.1" y="152.2">PB5</text>
<text x="220.7" y="154">40</text>
<text x="220.7" y="150.5">41</text>
<text x="228.2" y="153.5">PB4</text>
<text x="287.3" y="152.2">7</text>
<text x="291.7" y="150.1">5</text>
<text x="291.7" y="153.6">7</text>
<text x="302.4" y="150.1">6</text>
<text x="302.4" y="153.6">8</text>
<text x="306.9" y="152.2">8</text>
<text x="318.2" y="151.7">5V</text>
<text x="371.7" y="150.5">36</text>
<text x="371.7" y="154">37</text>
<text x="378.2" y="151.9">LEDA</text>
<text x="378.2" y="155.4">GND</text>
<text x="152.4" y="157">PA0</text>
<text x="152.4" y="160.5">PA1</text>
<text x="163.4" y="157.5">10</text>
<text x="163.4" y="161">11</text>
<text x="168.9" y="159.3">PA0-WKUP</text>
<text x="213.1" y="159.3">PB3</text>
<text x="220.7" y="161">38</text>
<text x="220.7" y="157.5">39</text>
<text x="228.2" y="157">PB3</text>
<text x="228.2" y="160.5">PA15</text>
<text x="152.4" y="164">PA2</text>
<text x="152.4" y="167.6">PA3</text>
<text x="163.4" y="164.6">12</text>
<text x="168.9" y="162.8">PA1</text>
<text x="168.9" y="166.3">PA2</text>
<text x="211.1" y="166.3">PA14</text>
<text x="211.1" y="162.8">PA15</text>
<text x="220.7" y="164.6">37 SWCLK</text>
<text x="228.2" y="167.6">3.3V</text>
<text x="152.4" y="171.1">PA4</text>
<text x="163.4" y="168.1">13</text>
<text x="163.4" y="171.6">14</text>
<text x="168.9" y="169.9">PA3</text>
<text x="168.9" y="173.4">PA4</text>
<text x="228.2" y="171.1">GND</text>
<text x="152.4" y="174.6">PA5</text>
<text x="152.4" y="178.2">PA6</text>
<text x="163.4" y="175.2">15</text>
<text x="163.4" y="178.7">16</text>
<text x="168.9" y="176.9">PA5</text>
<text x="211.1" y="176.9">PA13</text>
<text x="220.7" y="178.7">33</text>
<text x="220.7" y="175.2">34</text>
<text x="228.2" y="178.2">PA12</text>
<text x="228.2" y="174.6">SWDIO</text>
<text x="152.4" y="181.7">PA7</text>
<text x="152.4" y="185.2">PB0</text>
<text x="163.4" y="182.2">17</text>
<text x="163.4" y="185.7">18</text>
<text x="168.9" y="180.4">PA6</text>
<text x="168.9" y="184">PA7</text>
<text x="211.1" y="184">PA11</text>
<text x="211.1" y="180.4">PA12</text>
<text x="220.7" y="185.7">31</text>
<text x="220.7" y="182.2">32</text>
<text x="228.2" y="185.2">PA10</text>
<text x="228.2" y="181.7">PA11</text>
<text x="29" y="188.9">1</text>
<text x="33.5" y="191">2</text>
<text x="33.5" y="187.5">1</text>
<text x="44.8" y="187">PC15</text>
<text x="152.4" y="188.7">PB1</text>
<text x="163.4" y="189.3">19</text>
<text x="168.9" y="187.5">PB0</text>
<text x="168.9" y="191">PB1</text>
<text x="211.1" y="187.5">PA10</text>
<text x="213.1" y="191">PA9</text>
<text x="220.7" y="189.3">30</text>
<text x="228.2" y="188.7">PA9</text>
<text x="29" y="192.4">2</text>
<text x="152.4" y="192.3">BOOT1</text>
<text x="152.4" y="195.8">PB10</text>
<text x="163.4" y="192.8">20</text>
<text x="163.4" y="196.3">21</text>
<text x="168.9" y="194.6">PB2</text>
<text x="213.1" y="194.6">PA8</text>
<text x="220.7" y="196.3">28</text>
<text x="220.7" y="192.8">29</text>
<text x="228.2" y="195.8">PB15</text>
<text x="228.2" y="192.3">PA8</text>
<text x="152.4" y="199.3">PB11</text>
<text x="152.4" y="202.8">GND</text>
<text x="163.4" y="199.8">22</text>
<text x="168.9" y="198.1">PB10</text>
<text x="168.9" y="201.6">PB11</text>
<text x="211.1" y="201.6">PB14</text>
<text x="211.1" y="198.1">PB15</text>
<text x="220.7" y="203.4">26</text>
<text x="220.7" y="199.8">27</text>
<text x="228.2" y="202.8">PB13</text>
<text x="228.2" y="199.3">PB14</text>
<text x="298.3" y="203.4">2</text>
<text x="302.3" y="202.8">5V</text>
<text x="319" y="203.4">2</text>
<text x="345.7" y="203.4">3</text>
<text x="152.4" y="206.4">3.3V</text>
<text x="211.1" y="208.7">PB12</text>
<text x="211.1" y="205.1">PB13</text>
<text x="220.7" y="206.9">25</text>
<text x="228.2" y="206.4">PB12</text>
<text x="294.8" y="208.7">1</text>
<text x="294.8" y="205.1">2</text>
<text x="298.3" y="206.9">1</text>
<text x="323.5" y="204.8">IN</text>
<text x="334.4" y="208.3" transform="rotate(-90 334.4 208.3)">GND</text>
<text x="336.5" y="204.8">OUT</text>
<text x="333" y="212.8" transform="rotate(-90 333 212.8)">1</text>
<text x="60.7" y="234.6">OSCIN</text>
<text x="41.6" y="247.8" transform="rotate(-90 41.6 247.8)">1</text>
<text x="48.7" y="247.8" transform="rotate(-90 48.7 247.8)">4</text>
<text x="127.7" y="248.7">RESET</text>
<text x="185.9" y="246.9">BOOT1</text>
<text x="224.8" y="257.7">3</text>
<text x="224.8" y="254.2">4</text>
<text x="229.3" y="256.3">3</text>
<text x="229.3" y="252.8">4</text>
<text x="237.1" y="255.8">SWDIO</text>
<text x="185.9" y="259.3">BOOT0</text>
<text x="224.8" y="261.2">2</text>
<text x="229.3" y="263.3">1</text>
<text x="229.3" y="259.8">2</text>
<text x="237.1" y="259.3">SWCLK</text>
<text x="41.6" y="267.1" transform="rotate(-90 41.6 267.1)">2</text>
<text x="48.7" y="267.1" transform="rotate(-90 48.7 267.1)">3</text>
<text x="224.8" y="264.8">1</text>
<text x="60.7" y="280.5">OSCOUT</text>
</g>
<g font-size="3.2" fill="#f00">
<text x="49" y="35.8">1</text>
<text x="52.5" y="37.6">VCC</text>
<text x="71.5" y="58.7">VCC</text>
<text x="79.6" y="57">10</text>
<text x="220.7" y="125.8">48</text>
<text x="208.1" y="127.5">VDD_3</text>
<text x="165.4" y="154">9</text>
<text x="168.9" y="155.8">VDDA</text>
<text x="208.1" y="169.9">VDD_2</text>
<text x="220.7" y="168.1">36</text>
<text x="163.4" y="206.9">24</text>
<text x="168.9" y="208.7">VDD_1</text>
</g>
<g font-size="3.2">
<text x="49" y="53.4">6</text>
<text x="52.5" y="55.2">GND</text>
<text x="208.6" y="131.1">VSS_3</text>
<text x="220.7" y="129.3">47</text>
<text x="165.4" y="150.5">8</text>
<text x="168.9" y="152.2">VSSA</text>
<text x="208.6" y="173.4">VSS_2</text>
<text x="220.7" y="171.6">35</text>
<text x="163.4" y="203.4">23</text>
<text x="168.9" y="205.1">VSS_1</text>
<text x="107.2" y="253.1" transform="rotate(-90 107.2 253.1)">2</text>
<text x="107.2" y="269.2" transform="rotate(-90 107.2 269.2)">1</text>
</g>
</svg>
